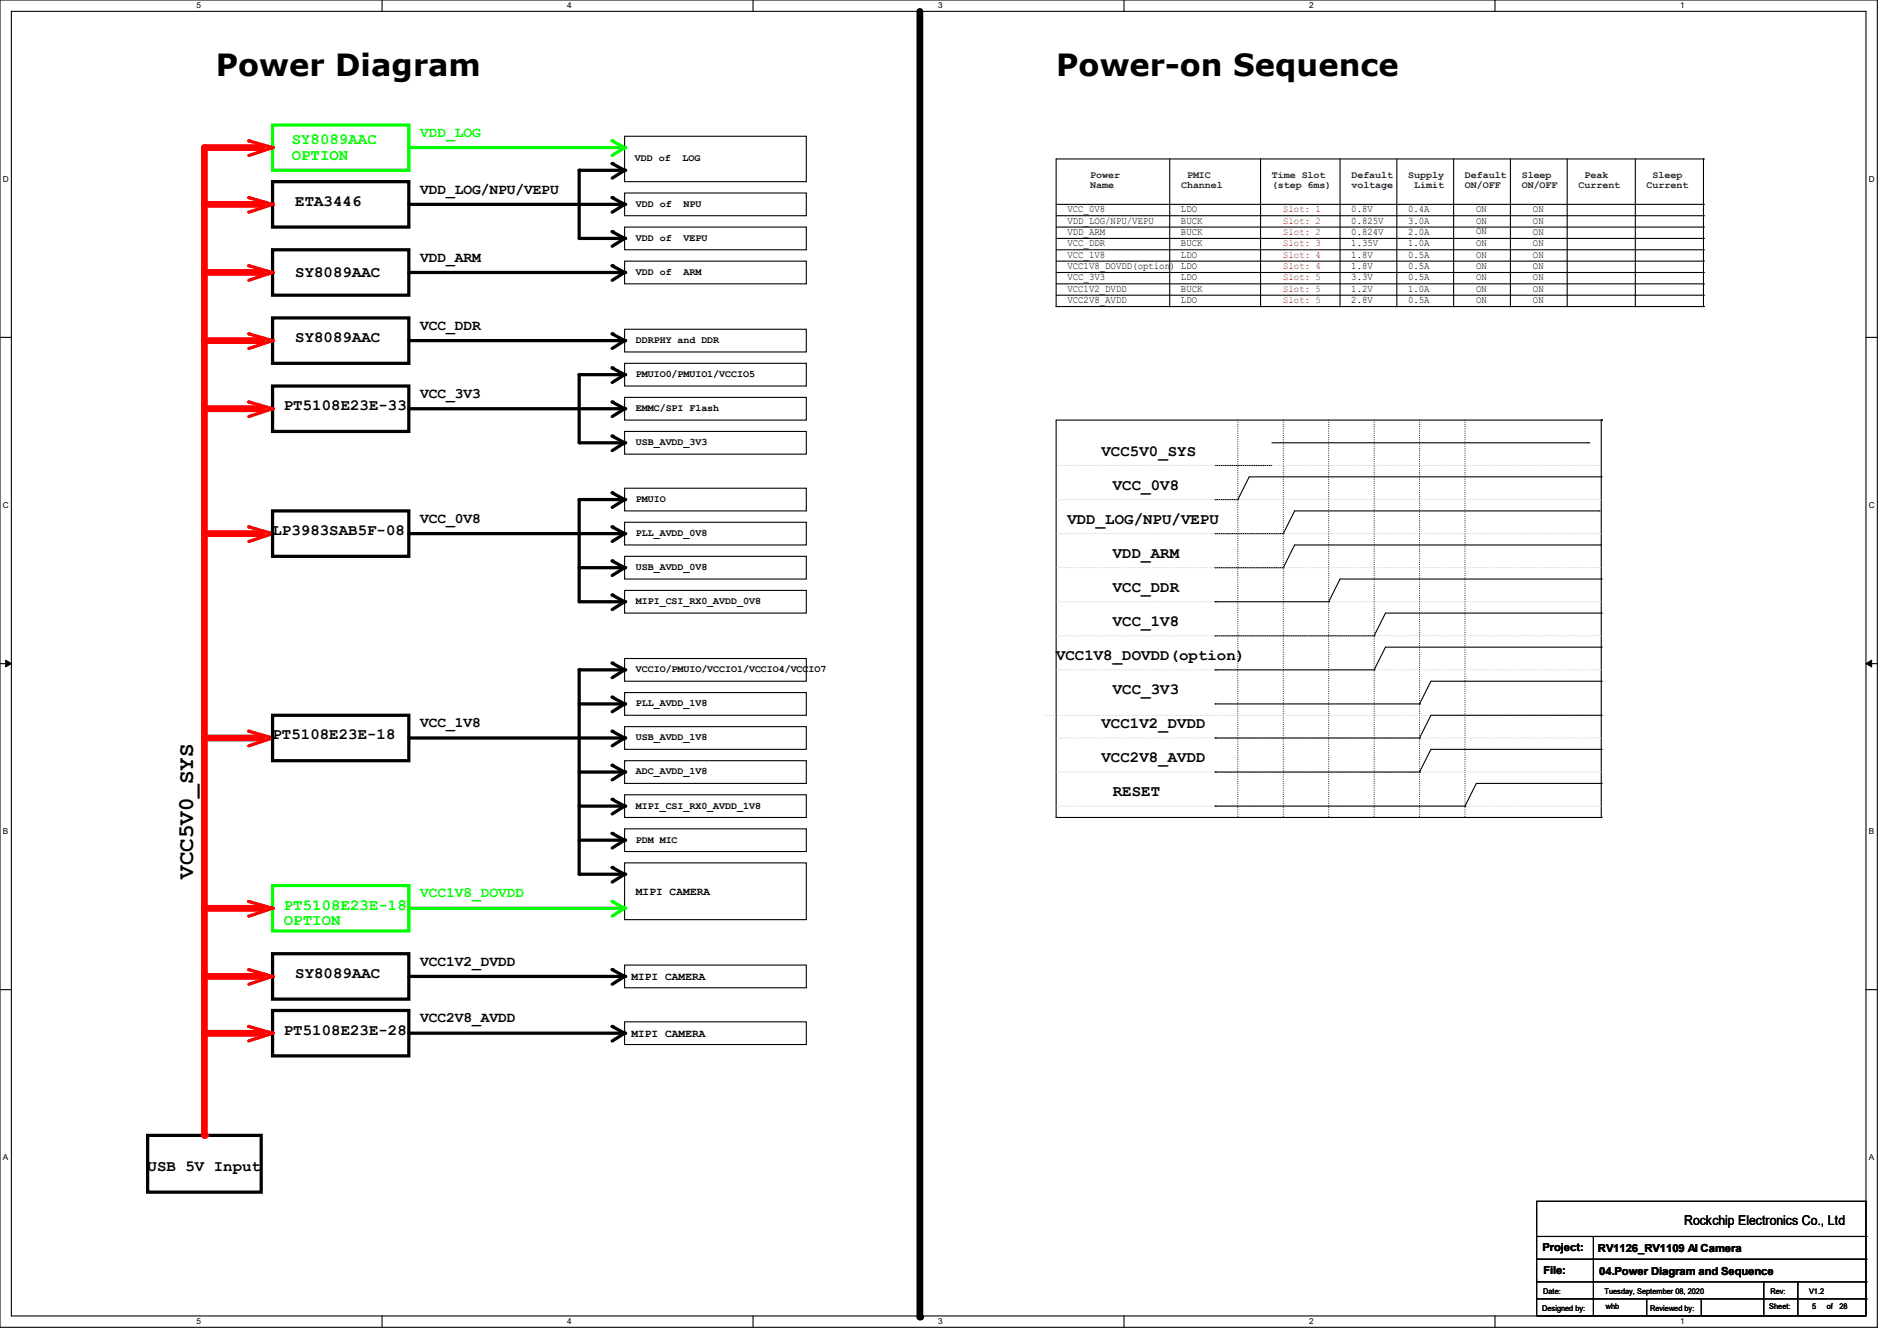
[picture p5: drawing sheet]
<svg xmlns="http://www.w3.org/2000/svg" width="297mm" height="210mm" viewBox="0 0 297 210" stroke-linecap="round" stroke-linejoin="round" font-family="sans-serif">
<path d="M0 0h293.9v207.9h-293.9zM1.8 1.8h290.3v204.3h-290.3z" fill="none" stroke="#000" stroke-width=".17"/>
<g fill="#fff">
<path d="M30.8 .2h.7v1.4h-.7z"/>
<path d="M30.8 206.2h.7v1.4h-.7z"/>
</g>
<path d="M59.8 0v1.8M59.8 206.1v1.8" fill="none" stroke="#000" stroke-width=".17"/>
<g fill="#fff">
<path d="M88.8 .2h.7v1.4h-.7z"/>
<path d="M88.8 206.2h.7v1.4h-.7z"/>
</g>
<path d="M117.9 0v1.8M117.9 206.1v1.8" fill="none" stroke="#000" stroke-width=".17"/>
<g fill="#fff">
<path d="M146.9 .2h.7v1.4h-.7z"/>
<path d="M146.9 206.2h.7v1.4h-.7z"/>
</g>
<path d="M176 0v1.8M176 206.1v1.8" fill="none" stroke="#000" stroke-width=".17"/>
<g fill="#fff">
<path d="M205 .2h.7v1.4h-.7z"/>
<path d="M205 206.2h.7v1.4h-.7z"/>
</g>
<path d="M234.1 0v1.8M234.1 206.1v1.8" fill="none" stroke="#000" stroke-width=".17"/>
<g fill="#fff">
<path d="M263.1 .2h.6v1.4h-.6z"/>
<path d="M263.1 206.2h.6v1.4h-.6z"/>
<path d="M.5 27.3h.9v1.4h-.9z"/>
<path d="M292.6 27.3h.9v1.4h-.9z"/>
<path d="M.5 78.4h.9v1.4h-.9z"/>
<path d="M292.6 78.4h.9v1.4h-.9z"/>
</g>
<path d="M0 52.8h1.8M292.1 52.8h1.8" fill="none" stroke="#000" stroke-width=".17"/>
<g fill="#fff">
<path d="M.5 129.5h.8v1.4h-.8z"/>
<path d="M292.6 129.5h.8v1.4h-.8z"/>
</g>
<path d="M0 103.9h1.8M292.1 103.9h1.8" fill="none" stroke="#000" stroke-width=".17"/>
<path d="M.9 103.4l.9 .5-.9 .5zM292.1 103.9l.9-.5v1z" fill="#000" stroke="#000" stroke-width=".16"/>
<g fill="#fff">
<path d="M.5 180.5h.8v1.4h-.8z"/>
<path d="M292.6 180.5h.8v1.4h-.8z"/>
</g>
<path d="M0 155h1.8M292.1 155h1.8" fill="none" stroke="#000" stroke-width=".17"/>
<path d="M23.1 177.8h17.8v8.9h-17.8z" fill="none" stroke="#000" stroke-width=".51"/>
<path d="M32 23.1v154.7" fill="none" stroke="#f00" stroke-width="1.1"/>
<circle cx="32" cy="177.8" r=".53" fill="#f00"/>
<path d="M38.9 82.5l3.8 1.1" fill="none" stroke="#f00" stroke-width=".51"/>
<circle cx="38.9" cy="82.5" r=".25" fill="#f00"/>
<path d="M42.7 83.6l-3.8 1.2" fill="none" stroke="#f00" stroke-width=".51"/>
<circle cx="42.7" cy="83.6" r=".25" fill="#f00"/>
<path d="M32 83.6h8.9" fill="none" stroke="#f00" stroke-width="1.1"/>
<circle cx="40.9" cy="83.6" r=".53" fill="#f00"/>
<path d="M64 32h33.8M95.8 30.9l2 1.1M97.8 32l-2 1.2M42.7 49.8h21.3v7.1h-21.3zM64 42.7h33.8M95.8 41.6l2 1.1M97.8 42.7l-2 1.2M42.7 60.5h21.3v7.1h-21.3z" fill="none" stroke="#000" stroke-width=".51"/>
<g fill="#000">
<circle cx="95.8" cy="30.9" r=".25"/>
<circle cx="97.8" cy="32" r=".25"/>
<circle cx="95.8" cy="41.6" r=".25"/>
<circle cx="97.8" cy="42.7" r=".25"/>
</g>
<path d="M97.8 30.2h28.4v3.6h-28.4zM97.8 40.9h28.4v3.5h-28.4z" fill="none" stroke="#000" stroke-width=".17"/>
<path d="M42.7 53.3l-3.8 1.3" fill="none" stroke="#f00" stroke-width=".51"/>
<circle cx="42.7" cy="53.3" r=".25" fill="#f00"/>
<path d="M38.9 52.3l3.8 1" fill="none" stroke="#f00" stroke-width=".51"/>
<circle cx="38.9" cy="52.3" r=".25" fill="#f00"/>
<path d="M32 53.3h8.9" fill="none" stroke="#f00" stroke-width="1.1"/>
<circle cx="40.9" cy="53.3" r=".53" fill="#f00"/>
<path d="M42.7 64l-3.8 1.2" fill="none" stroke="#f00" stroke-width=".51"/>
<circle cx="42.7" cy="64" r=".25" fill="#f00"/>
<path d="M38.9 62.9l3.8 1.1" fill="none" stroke="#f00" stroke-width=".51"/>
<circle cx="38.9" cy="62.9" r=".25" fill="#f00"/>
<path d="M32 64h8.9" fill="none" stroke="#f00" stroke-width="1.1"/>
<circle cx="40.9" cy="64" r=".53" fill="#f00"/>
<path d="M42.7 80h21.3v7.1h-21.3z" fill="none" stroke="#000" stroke-width=".51"/>
<path d="M38.9 114.5l3.8 1.1" fill="none" stroke="#f00" stroke-width=".51"/>
<circle cx="38.9" cy="114.5" r=".25" fill="#f00"/>
<path d="M42.7 115.6l-3.8 1.2" fill="none" stroke="#f00" stroke-width=".51"/>
<circle cx="42.7" cy="115.6" r=".25" fill="#f00"/>
<path d="M32 115.6h8.9" fill="none" stroke="#f00" stroke-width="1.1"/>
<circle cx="40.9" cy="115.6" r=".53" fill="#f00"/>
<path d="M42.7 39.1h21.3v7.1h-21.3zM42.7 28.4h21.3v7.2h-21.3zM42.7 112h21.3v7.1h-21.3z" fill="none" stroke="#000" stroke-width=".51"/>
<path d="M42.7 32l-3.8 1.2" fill="none" stroke="#f00" stroke-width=".51"/>
<circle cx="42.7" cy="32" r=".25" fill="#f00"/>
<path d="M38.9 30.9l3.8 1.1" fill="none" stroke="#f00" stroke-width=".51"/>
<circle cx="38.9" cy="30.9" r=".25" fill="#f00"/>
<path d="M32 32h8.9" fill="none" stroke="#f00" stroke-width="1.1"/>
<circle cx="40.9" cy="32" r=".53" fill="#f00"/>
<path d="M42.7 42.7l-3.8 1.2" fill="none" stroke="#f00" stroke-width=".51"/>
<circle cx="42.7" cy="42.7" r=".25" fill="#f00"/>
<path d="M38.9 41.6l3.8 1.1" fill="none" stroke="#f00" stroke-width=".51"/>
<circle cx="38.9" cy="41.6" r=".25" fill="#f00"/>
<path d="M32 42.7h8.9" fill="none" stroke="#f00" stroke-width="1.1"/>
<circle cx="40.9" cy="42.7" r=".53" fill="#f00"/>
<g fill="none" stroke="#000" stroke-width=".51">
<path d="M95.8 25.6l2 1.1M95.8 36.3l2 1M97.8 26.7h-7.1v10.6h7.1M97.8 26.7l-2 1.2M97.8 37.3l-2 1.3M64 53.3h33.8M95.8 52.3l2 1M95.8 57.6l2 1.1M97.8 58.7h-7.1v10.6h7.1M97.8 53.3l-2 1.3M97.8 58.7l-2 1.2M64 64h33.8"/>
<path d="M95.8 62.9l2 1.1M95.8 68.3l2 1M95.8 77.2l2 1M97.8 78.2h-7.1v16h7.1M97.8 64l-2 1.2M97.8 69.3l-2 1.3M97.8 78.2l-2 1.3M64 83.6h33.8M90.7 88.9h7.1M95.8 82.5l2 1.1M95.8 87.8l2 1.1M95.8 93.2l2 1"/>
<path d="M97.8 83.6l-2 1.2M97.8 88.9l-2 1.2M97.8 94.2l-2 1.3M64 115.6h33.8M90.7 110.2h7.1M95.8 114.5l2 1.1M95.8 119.8l2 1.1M95.8 103.8l2 1.1M95.8 109.2l2 1M97.8 104.9h-7.1v32h7.1M97.8 115.6l-2 1.2M97.8 104.9l-2 1.2"/>
<path d="M97.8 110.2l-2 1.3M90.7 126.2h7.1M90.7 120.9h7.1M90.7 131.6h7.1M95.8 125.2l2 1M95.8 135.8l2 1.1M95.8 130.5l2 1.1M97.8 120.9l-2 1.2M97.8 126.2l-2 1.3M97.8 136.9l-2 1.2M97.8 131.6l-2 1.2M42.7 149.4h21.3v7.1h-21.3z"/>
<path d="M42.7 158.2h21.3v7.2h-21.3zM64 152.9h33.8M95.8 151.8l2 1.1M97.8 152.9l-2 1.2M64 161.8h33.8M95.8 160.7l2 1.1M97.8 161.8l-2 1.2"/>
</g>
<g fill="#000">
<circle cx="90.7" cy="26.7" r=".25"/>
<circle cx="95.8" cy="36.3" r=".25"/>
<circle cx="95.8" cy="25.6" r=".25"/>
<circle cx="97.8" cy="37.3" r=".25"/>
<circle cx="97.8" cy="26.7" r=".25"/>
<circle cx="90.7" cy="58.7" r=".25"/>
<circle cx="95.8" cy="57.6" r=".25"/>
<circle cx="95.8" cy="52.3" r=".25"/>
<circle cx="97.8" cy="58.7" r=".25"/>
<circle cx="97.8" cy="53.3" r=".25"/>
<circle cx="90.7" cy="78.2" r=".25"/>
<circle cx="95.8" cy="68.3" r=".25"/>
<circle cx="95.8" cy="62.9" r=".25"/>
<circle cx="95.8" cy="77.2" r=".25"/>
<circle cx="97.8" cy="69.3" r=".25"/>
<circle cx="97.8" cy="78.2" r=".25"/>
<circle cx="97.8" cy="64" r=".25"/>
<circle cx="95.8" cy="87.8" r=".25"/>
<circle cx="95.8" cy="93.2" r=".25"/>
<circle cx="95.8" cy="82.5" r=".25"/>
<circle cx="97.8" cy="83.6" r=".25"/>
<circle cx="97.8" cy="88.9" r=".25"/>
<circle cx="97.8" cy="94.2" r=".25"/>
<circle cx="90.7" cy="104.9" r=".25"/>
<circle cx="95.8" cy="109.2" r=".25"/>
<circle cx="95.8" cy="103.8" r=".25"/>
<circle cx="95.8" cy="114.5" r=".25"/>
<circle cx="95.8" cy="119.8" r=".25"/>
<circle cx="97.8" cy="110.2" r=".25"/>
<circle cx="97.8" cy="115.6" r=".25"/>
<circle cx="97.8" cy="104.9" r=".25"/>
<circle cx="95.8" cy="125.2" r=".25"/>
<circle cx="95.8" cy="135.8" r=".25"/>
<circle cx="95.8" cy="130.5" r=".25"/>
<circle cx="97.8" cy="131.6" r=".25"/>
<circle cx="97.8" cy="136.9" r=".25"/>
<circle cx="97.8" cy="120.9" r=".25"/>
<circle cx="97.8" cy="126.2" r=".25"/>
<circle cx="95.8" cy="151.8" r=".25"/>
<circle cx="97.8" cy="152.9" r=".25"/>
<circle cx="95.8" cy="160.7" r=".25"/>
<circle cx="97.8" cy="161.8" r=".25"/>
<circle cx="144" cy="206.2" r=".53"/>
</g>
<g fill="none" stroke="#000" stroke-width=".17">
<path d="M97.8 21.3h28.4v7.1h-28.4zM97.8 35.6h28.4v3.5h-28.4zM165.4 32h101.3M165.4 33.8h101.3M165.4 35.6h101.3M165.4 37.3h101.3M165.4 39.1h101.3M183.1 24.9v23.1M197.4 24.9v23.1M209.8 24.9v23.1M218.7 24.9v23.1M227.6 24.9v23.1"/>
<path d="M236.5 24.9v23.1M245.4 24.9v23.1M256 24.9v23.1M266.7 32h.1M266.7 33.8h.1M266.7 35.6h.1M266.7 37.3h.1M266.7 39.1h.1M266.7 24.9h.1M266.7 24.9h-101.3v23.1M266.7 24.9v23.1M97.8 51.6h28.4v3.5h-28.4z"/>
<path d="M97.8 56.9h28.4v3.6h-28.4zM165.4 48h.1M165.4 40.9h101.3M165.4 48h101.3M183.1 48h.1M197.4 48h.1M209.8 48h.1M218.7 48h.1M227.6 48h.1M236.5 48h.1M245.4 48h.1M256 48h.1"/>
<path d="M266.7 40.9h.1M266.7 48h.1M97.8 62.2h28.4v3.6h-28.4zM97.8 67.6h28.4v3.5h-28.4zM97.8 76.5h28.4v3.5h-28.4zM190.2 78.2h.1M190.2 78.2h3.6M190.2 72.9h8.8M193.8 78.2h.1M199 72.9h.1M199.1 69.3h49.7M248.8 69.3h.1"/>
<path d="M250.7 74.7h.1M250.7 65.8h.1M250.7 65.8h-85.3v62.2M250.7 74.7h-55.1l-1.8 3.5M250.7 65.8v62.2M97.8 87.1h28.4v3.6h-28.4zM97.8 81.8h28.4v3.5h-28.4zM97.8 92.5h28.4v3.5h-28.4zM190.2 83.6h.1M190.2 88.9h.1M190.2 99.6h.1M190.2 94.2h.1"/>
<path d="M190.2 83.6h10.7M190.2 88.9h10.7M190.2 99.6h24.9M190.2 94.2h17.8M200.9 88.9h.1M200.9 83.6h.1M208 94.2h.1M215.1 99.6h.1M250.4 80h.1M250.4 80h-47.7l-1.8 3.6M250.5 85.3h.1M250.5 85.3h-47.8l-1.8 3.6"/>
<path d="M250.7 96h.1M250.7 90.7h.1M250.7 96h-33.8l-1.8 3.6M250.7 90.7h-40.9l-1.8 3.5M97.8 108.5h28.4v3.5h-28.4zM97.8 103.1h28.4v3.6h-28.4zM97.8 113.8h28.4v3.5h-28.4zM97.8 119.1h28.4v3.6h-28.4zM97.8 124.5h28.4v3.5h-28.4zM97.8 135.1h28.4v8.9h-28.4zM97.8 129.8h28.4v3.5h-28.4zM165.4 128h.1"/>
<path d="M165.4 128h85.3M250.7 128h.1M97.8 151.1h28.4v3.6h-28.4zM97.8 160h28.4v3.6h-28.4z"/>
</g>
<g fill="none" stroke="#c0c0c0" stroke-width=".17" stroke-dasharray="0 .3">
<path d="M165.4 72.9h85.3M165.4 78.2h85.3M250.7 72.9h.1M250.7 78.2h.1M165.4 83.6h85.3M165.4 88.9h85.3M165.4 94.2h85.3M165.4 99.6h85.3M250.7 83.6h.1M250.7 88.9h.1M250.7 94.2h.1M250.7 99.6h.1"/>
<path d="M165.4 104.9h85.3M250.7 104.9h.1"/>
</g>
<path d="M144 1.8v204.4" fill="none" stroke="#000" stroke-width="1.1"/>
<path d="M193.8 65.8v62.2M200.9 65.8v62.2M208 65.8v62.2M215.1 65.8v62.2M222.2 65.8v62.2M229.4 65.8v62.2M193.8 128h.1M200.9 128h.1M208 128h.1M215.1 128h.1M222.2 128h.1M229.4 128h.1" fill="none" stroke="#000" stroke-width=".17" stroke-dasharray="0 .3"/>
<path d="M64 23.1h33.8" fill="none" stroke="#0f0" stroke-width=".51"/>
<circle cx="97.8" cy="23.1" r=".25" fill="#0f0"/>
<path d="M42.7 19.6h21.3v7.1h-21.3z" fill="none" stroke="#0f0" stroke-width=".51"/>
<path d="M42.7 23.1l-3.8 1.2" fill="none" stroke="#f00" stroke-width=".51"/>
<circle cx="42.7" cy="23.1" r=".25" fill="#f00"/>
<path d="M38.9 22.1l3.8 1" fill="none" stroke="#f00" stroke-width=".51"/>
<circle cx="38.9" cy="22.1" r=".25" fill="#f00"/>
<path d="M32 23.1h8.9" fill="none" stroke="#f00" stroke-width="1.1"/>
<circle cx="40.9" cy="23.1" r=".53" fill="#f00"/>
<path d="M95.8 22.1l2 1" fill="none" stroke="#0f0" stroke-width=".51"/>
<circle cx="95.8" cy="22.1" r=".25" fill="#0f0"/>
<path d="M97.8 23.1l-2 1.2" fill="none" stroke="#0f0" stroke-width=".51"/>
<circle cx="97.8" cy="23.1" r=".25" fill="#0f0"/>
<path d="M38.9 151.8l3.8 1.1" fill="none" stroke="#f00" stroke-width=".51"/>
<circle cx="38.9" cy="151.8" r=".25" fill="#f00"/>
<path d="M42.7 152.9l-3.8 1.2" fill="none" stroke="#f00" stroke-width=".51"/>
<circle cx="42.7" cy="152.9" r=".25" fill="#f00"/>
<path d="M32 152.9h8.9" fill="none" stroke="#f00" stroke-width="1.1"/>
<circle cx="40.9" cy="152.9" r=".53" fill="#f00"/>
<path d="M38.9 160.7l3.8 1.1" fill="none" stroke="#f00" stroke-width=".51"/>
<circle cx="38.9" cy="160.7" r=".25" fill="#f00"/>
<path d="M42.7 161.8l-3.8 1.2" fill="none" stroke="#f00" stroke-width=".51"/>
<circle cx="42.7" cy="161.8" r=".25" fill="#f00"/>
<path d="M32 161.8h8.9" fill="none" stroke="#f00" stroke-width="1.1"/>
<circle cx="40.9" cy="161.8" r=".53" fill="#f00"/>
<path d="M42.7 138.7h21.3v7.1h-21.3zM64 142.2h33.8" fill="none" stroke="#0f0" stroke-width=".51"/>
<circle cx="97.8" cy="142.2" r=".25" fill="#0f0"/>
<path d="M97.8 142.2l-2 1.3" fill="none" stroke="#0f0" stroke-width=".51"/>
<circle cx="97.8" cy="142.2" r=".25" fill="#0f0"/>
<path d="M95.8 141.2l2 1" fill="none" stroke="#0f0" stroke-width=".51"/>
<circle cx="95.8" cy="141.2" r=".25" fill="#0f0"/>
<path d="M38.9 141.2l3.8 1" fill="none" stroke="#f00" stroke-width=".51"/>
<circle cx="38.9" cy="141.2" r=".25" fill="#f00"/>
<path d="M42.7 142.2l-3.8 1.3" fill="none" stroke="#f00" stroke-width=".51"/>
<circle cx="42.7" cy="142.2" r=".25" fill="#f00"/>
<path d="M32 142.2h8.9" fill="none" stroke="#f00" stroke-width="1.1"/>
<circle cx="40.9" cy="142.2" r=".53" fill="#f00"/>
<g fill="none" stroke="#000" stroke-width=".17">
<path d="M165.4 42.7h101.3M165.4 44.4h101.3M165.4 46.2h101.3M266.7 42.7h.1M266.7 44.4h.1M266.7 46.2h.1M190.2 115.6h.1M190.2 110.2h.1M190.2 104.9h.1M190.2 115.6h32M190.2 110.2h32M190.2 104.9h24.9"/>
<path d="M215.1 104.9h.1M222.2 115.6h.1M222.2 110.2h.1M250.7 112h.1M250.7 117.3h.1M250.7 106.7h.1M250.7 101.3h.1M250.7 112h-26.7l-1.8 3.6M250.7 117.3h-26.7l-1.8 3.6M250.7 106.7h-26.7l-1.8 3.5M250.7 101.3h-33.8l-1.8 3.6M190.2 126.2h.1"/>
<path d="M190.2 120.9h.1M190.2 126.2h39.2M190.2 120.9h32M222.2 120.9h.1M229.4 126.2h.1M250.7 122.7h.1M250.7 122.7h-19.6l-1.7 3.5M240.6 188.1h51.5v18h-51.5zM240.6 193.6h51.5M240.6 197.2h51.5M249.5 193.6v12.5M292.1 193.6h.1"/>
<path d="M292.1 197.2h.1M240.6 200.7h51.5M240.6 203.4h51.5M249.5 206.1h.1M257.8 206.1h.1M257.8 203.4v2.7M266.4 206.1h.1M266.4 203.4v2.7M276.1 206.1h.1M276.1 200.7v5.4M281.5 206.1h.1M281.5 200.7v5.4"/>
<path d="M292.1 200.7h.1M292.1 203.4h.1"/>
</g>
<path d="M163.6 112h85.3M165.4 115.6h85.3M248.9 112h.1M250.7 115.6h.1M165.4 120.9h85.3M165.4 126.2h85.3M250.7 120.9h.1M250.7 126.2h.1" fill="none" stroke="#c0c0c0" stroke-width=".17" stroke-dasharray="0 .3"/>
<g font-size="4.8">
<text x="33.8" y="11.9">Power Diagram</text>
<text x="165.4" y="11.9">Power-on Sequence</text>
</g>
<text font-size="3.5" x="30.2" y="137.6" transform="rotate(-90 30.2 137.6)">VCC5V0_SYS</text>
<g font-size="2.5" fill="#0f0">
<text x="45.7" y="22.6">SY8089AAC</text>
<text x="45.7" y="25.1">OPTION</text>
<text x="44.4" y="142.5">PT5108E23E-18</text>
<text x="44.4" y="144.9">OPTION</text>
</g>
<g font-size="2.5">
<text x="46.2" y="32.2">ETA3446</text>
<text x="46.2" y="43.4">SY8089AAC</text>
<text x="46.2" y="53.6">SY8089AAC</text>
<text x="44.4" y="64.2">PT5108E23E-33</text>
<text x="172.5" y="71.3">VCC5V0_SYS</text>
<text x="174.2" y="76.7">VCC_0V8</text>
<text x="42.7" y="83.8">LP3983SAB5F-08</text>
<text x="167.1" y="82">VDD_LOG/NPU/VEPU</text>
<text x="174.2" y="87.3">VDD_ARM</text>
<text x="174.2" y="92.7">VCC_DDR</text>
<text x="174.2" y="98">VCC_1V8</text>
<text x="165.3" y="103.3">VCC1V8_DOVDD(option)</text>
<text x="174.2" y="108.7">VCC_3V3</text>
<text x="42.7" y="115.8">PT5108E23E-18</text>
<text x="172.5" y="114">VCC1V2_DVDD</text>
<text x="172.5" y="119.3">VCC2V8_AVDD</text>
<text x="174.2" y="124.7">RESET</text>
<text x="46.2" y="153.1">SY8089AAC</text>
<text x="44.4" y="162">PT5108E23E-28</text>
<text x="23.1" y="183.3">USB 5V Input</text>
</g>
<g font-size="2.3" fill="#0f0">
<text x="65.8" y="21.4">VDD_LOG</text>
<text x="65.8" y="140.5">VCC1V8_DOVDD</text>
</g>
<g font-size="2.3">
<text x="65.8" y="30.3">VDD_LOG/NPU/VEPU</text>
<text x="65.8" y="41">VDD_ARM</text>
<text x="65.8" y="51.6">VCC_DDR</text>
<text x="65.8" y="62.3">VCC_3V3</text>
<text x="65.8" y="81.9">VCC_0V8</text>
<text x="65.8" y="113.9">VCC_1V8</text>
<text x="65.8" y="151.2">VCC1V2_DVDD</text>
<text x="65.8" y="160.1">VCC2V8_AVDD</text>
</g>
<text font-size="2.1" x="263.7" y="191.9">Rockchip Electronics Co., Ltd</text>
<g font-size="1.7">
<text x="99.6" y="140.2">MIPI CAMERA</text>
<text x="98.8" y="153.5">MIPI CAMERA</text>
<text x="98.8" y="162.4">MIPI CAMERA</text>
<text x="241.5" y="196">Project:</text>
<text x="250.2" y="196.1">RV1126_RV1109 AI Camera</text>
<text x="241.6" y="199.5">File:</text>
<text x="250.4" y="199.7">04.Power Diagram and Sequence</text>
</g>
<g font-size="1.6">
<text x="99.4" y="25.3">VDD of</text>
<text x="106.9" y="25.3">LOG</text>
<text x="99.6" y="32.4">VDD of</text>
<text x="107" y="32.4">NPU</text>
<text x="167.1" y="35">VDD_LOG/NPU/VEPU</text>
<text x="167.1" y="33.2">VCC_0V8</text>
<text x="184.9" y="33.2">LDO</text>
<text x="184.9" y="35">BUCK</text>
<text x="211.6" y="35">0.825V</text>
<text x="211.6" y="33.2">0.8V</text>
<text x="220.5" y="33.2">0.4A</text>
<text x="220.5" y="35">3.0A</text>
<text x="231.1" y="33.2">ON</text>
<text x="231.1" y="35">ON</text>
<text x="240" y="35">ON</text>
<text x="240" y="33.2">ON</text>
<text x="99.6" y="37.7">VDD of</text>
<text x="107" y="37.7">VEPU</text>
<text x="167.1" y="36.8">VDD_ARM</text>
<text x="167.1" y="38.6">VCC_DDR</text>
<text x="167.1" y="40.3">VCC_1V8</text>
<text x="184.9" y="36.8">BUCK</text>
<text x="184.9" y="38.6">BUCK</text>
<text x="184.9" y="40.3">LDO</text>
<text x="211.6" y="36.8">0.824V</text>
<text x="211.6" y="38.6">1.35V</text>
<text x="211.6" y="40.3">1.8V</text>
<text x="220.5" y="36.8">2.0A</text>
<text x="220.5" y="38.6">1.0A</text>
<text x="220.5" y="40.3">0.5A</text>
<text x="231.1" y="36.6">ON</text>
<text x="231.1" y="40.3">ON</text>
<text x="231.1" y="38.6">ON</text>
<text x="240" y="38.6">ON</text>
<text x="240" y="36.8">ON</text>
<text x="240" y="40.3">ON</text>
<text x="99.6" y="43.1">VDD of</text>
<text x="107" y="43.1">ARM</text>
<text x="167.1" y="47.5">VCC2V8_AVDD</text>
<text x="167.1" y="45.7">VCC1V2_DVDD</text>
<text x="167.1" y="43.9">VCC_3V3</text>
<text x="167.1" y="42.1">VCC1V8_DOVDD(option) LDO</text>
<text x="184.9" y="45.7">BUCK</text>
<text x="184.9" y="47.5">LDO</text>
<text x="184.9" y="43.9">LDO</text>
<text x="211.6" y="45.7">1.2V</text>
<text x="211.6" y="47.5">2.8V</text>
<text x="211.6" y="43.9">3.3V</text>
<text x="211.6" y="42.1">1.8V</text>
<text x="220.5" y="45.7">1.0A</text>
<text x="220.5" y="47.5">0.5A</text>
<text x="220.5" y="43.9">0.5A</text>
<text x="220.5" y="42.1">0.5A</text>
<text x="231.1" y="42.1">ON</text>
<text x="231.1" y="43.9">ON</text>
<text x="231.1" y="47.5">ON</text>
<text x="231.1" y="45.7">ON</text>
<text x="240" y="42.1">ON</text>
<text x="240" y="43.9">ON</text>
<text x="240" y="45.7">ON</text>
<text x="240" y="47.5">ON</text>
<text x="99.6" y="53.7">DDRPHY and DDR</text>
<text x="99.6" y="59.1">PMUIO0/PMUIO1/VCCIO5</text>
<text x="99.6" y="64.4">EMMC/SPI Flash</text>
<text x="99.6" y="69.7">USB_AVDD_3V3</text>
<text x="99.6" y="83.9">PLL_AVDD_0V8</text>
<text x="99.6" y="78.6">PMUIO</text>
<text x="99.6" y="89.3">USB_AVDD_0V8</text>
<text x="99.6" y="94.6">MIPI_CSI_RX0_AVDD_0V8</text>
<text x="99.6" y="105.3">VCCIO/PMUIO/VCCIO1/VCCIO4/VCCIO7</text>
<text x="99.6" y="110.6">PLL_AVDD_1V8</text>
<text x="99.6" y="116">USB_AVDD_1V8</text>
<text x="99.6" y="121.3">ADC_AVDD_1V8</text>
<text x="99.6" y="126.6">MIPI_CSI_RX0_AVDD_1V8</text>
<text x="99.6" y="132">PDM MIC</text>
</g>
<g font-size="1.6" fill="#000080">
<text x="170.7" y="27.9">Power</text>
<text x="170.7" y="29.5">Name</text>
<text x="184.9" y="29.5">Channel</text>
<text x="185.8" y="27.9">PMIC</text>
<text x="199.1" y="27.9">Time Slot</text>
<text x="199.1" y="29.5">(step 6ms)</text>
<text x="211.6" y="27.9">Default</text>
<text x="211.6" y="29.5">voltage</text>
<text x="220.5" y="27.9">Supply</text>
<text x="221.4" y="29.5">Limit</text>
<text x="229.4" y="27.9">Default</text>
<text x="229.4" y="29.5">ON/OFF</text>
<text x="238.2" y="27.9">Sleep</text>
<text x="238.2" y="29.5">ON/OFF</text>
<text x="247.1" y="29.5">Current</text>
<text x="248.1" y="27.9">Peak</text>
<text x="257.8" y="29.5">Current</text>
<text x="258.7" y="27.9">Sleep</text>
</g>
<g font-size="1.6" fill="#f00">
<text x="200.9" y="35">Slot: 2</text>
<text x="200.9" y="33.2">Slot: 1</text>
<text x="200.9" y="38.6">Slot: 3</text>
<text x="200.9" y="36.8">Slot: 2</text>
<text x="200.9" y="40.3">Slot: 4</text>
<text x="200.9" y="45.7">Slot: 5</text>
<text x="200.9" y="47.5">Slot: 5</text>
<text x="200.9" y="43.9">Slot: 5</text>
<text x="200.9" y="42.1">Slot: 4</text>
</g>
<g font-size="1.3">
<text x="30.8" y="1.3">5</text>
<text x="88.8" y="1.3">4</text>
<text x="146.9" y="1.3">3</text>
<text x="205" y="1.3">2</text>
<text x="263.1" y="1.3">1</text>
<text x=".5" y="28.4">D</text>
<text x="292.6" y="28.4">D</text>
<text x=".5" y="79.5">C</text>
<text x="292.6" y="79.5">C</text>
<text x=".5" y="130.6">B</text>
<text x="292.6" y="130.6">B</text>
<text x=".5" y="181.7">A</text>
<text x="292.6" y="181.7">A</text>
<text x="30.8" y="207.4">5</text>
<text x="88.8" y="207.4">4</text>
<text x="146.9" y="207.4">3</text>
<text x="205" y="207.4">2</text>
<text x="263.1" y="207.4">1</text>
</g>
<g font-size="1.2">
<text x="241.6" y="202.6">Date:</text>
<text x="251.2" y="202.6">Tuesday, September 08, 2020</text>
<text x="277.2" y="202.6">Rev:</text>
<text x="283.2" y="202.6">V1.2</text>
<text x="241.4" y="205.3">Designed by:</text>
<text x="251.4" y="205.1">whb</text>
<text x="258.3" y="205.3">Reviewed by:</text>
<text x="277" y="205.1">Sheet:</text>
<text x="283.7" y="205.1">5</text>
<text x="286" y="205.1">of</text>
<text x="288" y="205.1">28</text>
</g>
</svg>
